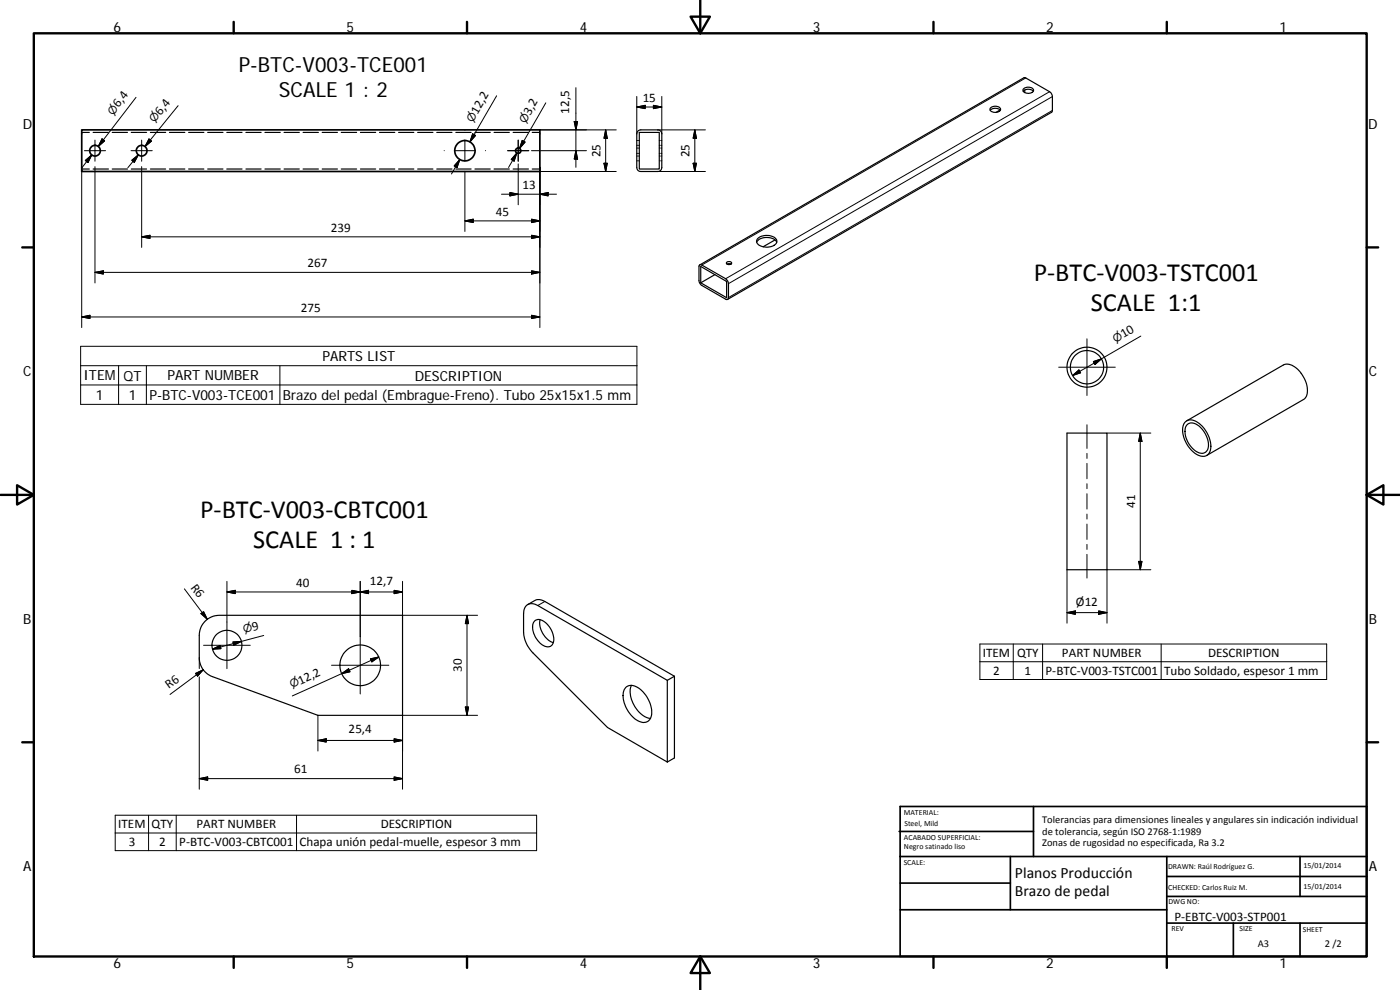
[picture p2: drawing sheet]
<svg xmlns="http://www.w3.org/2000/svg" width="420mm" height="297mm" viewBox="0 0 420 297" stroke-linecap="round" stroke-linejoin="round" font-family="sans-serif">
<g fill="none" stroke="#000" stroke-width=".36">
<path d="M24.5 39.7h2.3M27.9 39.7h4.6M33.7 39.7h4.6M39.4 39.7h4.6M45.1 39.7h4.6M50.9 39.7h4.6M56.6 39.7h4.6M62.3 39.7h4.6M68.1 39.7h4.5M73.8 39.7h4.6M79.5 39.7h4.6M85.2 39.7h4.6"/>
<path d="M91 39.7h4.6M96.7 39.7h4.6M102.4 39.7h4.6M108.2 39.7h4.5M113.9 39.7h4.6M119.6 39.7h4.6M125.3 39.7h4.6M131.1 39.7h4.5M136.8 39.7h4.6M142.5 39.7h4.6M148.3 39.7h4.6M154 39.7h4.6"/>
<path d="M159.7 39.7h2.3M191.5 39.2l.8-.2h5.1l.5 .1 .6 .5 .1 10.7-.1 .5-.6 .6h-5.9l-.8-.6-.1-10.6zM191.9 39.7h6v11h-6zM297.2 33.1a2.16 2.16 0 0 1 3 0M297.3 32.4a1.95 1.95 0 0 1 3 .4 1.87 1.87 0 0 1-3.2 .1zM300.1 33l-1.2 .7M307.1 27.4a2.16 2.16 0 0 1 3 0M307.2 26.6a1.92 1.92 0 0 1 3 .5 1.77 1.77 0 0 1-1.6 .9 1.77 1.77 0 0 1-1.6-1zM307.5 27v.8M24.5 50.7h2.3M27.9 50.7h4.6M33.7 50.7h4.6"/>
<path d="M39.4 50.7h4.6M45.1 50.7h4.6M50.9 50.7h4.6M56.6 50.7h4.6M62.3 50.7h4.6M68.1 50.7h4.5M73.8 50.7h4.6M79.5 50.7h4.6M85.2 50.7h4.6M91 50.7h4.6M96.7 50.7h4.6M102.4 50.7h4.6"/>
<path d="M108.2 50.7h4.5M113.9 50.7h4.6M119.6 50.7h4.6M125.3 50.7h4.6M131.1 50.7h4.5M136.8 50.7h4.6M142.5 50.7h4.6M148.3 50.7h4.6M154 50.7h4.6M159.7 50.7h2.3M209.9 79.5h.7l7.5 4.4 .5 1.2v4.2l-.2 .5h-.6l-7.5-4.5-.5-1.1v-4.2zM210 79.5l97.4-56.2 8 4.5 .4 1.2v4.1l-.2 .6-97.2 56.1"/>
<path d="M210.3 79.9l7.8 4.6v4.8l-7.8-4.4zM218 78.8a.92 .92 0 0 1 1.6 .2 .83 .83 0 0 1-.9 .4 .83 .83 0 0 1-.7-.6zM218.2 79.2h1.2M227.1 72.7a3.9 3.9 0 0 1 6 0M227.3 71.6a4 4 0 0 1 5.8 .5 2.28 2.28 0 0 1-2.7 2.1 2.88 2.88 0 0 1-3.4-1.8zM232.6 72l-3.6 2M214.6 82.4l-4.3 2.5M218 84.4l.1 .2M320.2 129.9h12v41h-12zM355.8 126.5a3.4 3.4 0 0 1 4.5 .9 8.2 8.2 0 0 1 2.8 8.2 2.53 2.53 0 0 1-4 .7 8.7 8.7 0 0 1-3.9-8.8zM356.2 126.3l28.9-16.8a4.7 4.7 0 0 1 5.4 2.5 6.7 6.7 0 0 1 1.2 7.5l-29.5 17.2M356.4 127.4a3.1 3.1 0 0 1 4.2 1.1 6.4 6.4 0 0 1 1.7 6.7 2.3 2.3 0 0 1-3.6 0 7 7 0 0 1-2.8-7.3z"/>
<path d="M61.6 186.4a6.1 6.1 0 0 1 4.2-1.8h55v30h-25.4l-31.7-11.6a5.9 5.9 0 0 1-3.9-5.6v-6.8a6 6 0 0 1 1.8-4.2zM158.4 181.4l2.1-1.2a2.96 2.96 0 0 1 3 .3l38.9 22.4M160.6 186.2a3.2 3.2 0 0 1 4 1.5 5.2 5.2 0 0 1 1.1 5.8 2.72 2.72 0 0 1-3.9-.9 5.8 5.8 0 0 1-1.6-5.9zM162.1 185.9a6.5 6.5 0 0 0 4 6.9M188 206.1a3.7 3.7 0 0 1 4.7 1.2 8.2 8.2 0 0 1 2.5 8.3 2.74 2.74 0 0 1-4.2 .4 8.9 8.9 0 0 1-3.8-8.7zM189.5 205.6a8.4 8.4 0 0 0 3.3 8.9l1.2 .8 1.2 .2M200.3 204.1l-38.9-22.4a2.61 2.61 0 0 0-3-.3 2.61 2.61 0 0 0-1.3 2.8v5.5a9.7 9.7 0 0 0 2.8 6.2l22.4 22.4 18 10.3M200.3 204.1v24.5M202.4 202.9l-2.1 1.2M202.4 202.9v24.5l-2.1 1.2"/>
<circle cx="326.2" cy="110.2" r="6"/>
<circle cx="326.2" cy="110.2" r="5"/>
<circle cx="68.1" cy="193.6" r="4.5"/>
<circle cx="108.1" cy="199.6" r="6.1"/>
</g>
<g fill="none" stroke="#000" stroke-width=".51">
<path d="M24.5 39h137.5v12.5h-137.5zM269.8 249.5h40.4M270.1 257h140.1M270.1 242h140.1v45h-140.1zM303.2 257v16M310.2 242v15M350.2 257v30M390.2 257v12M270.1 273h80.1M270.1 265h33.1M350.2 277h60M350.2 269h60"/>
<path d="M350.2 263h60M370.2 277v10M390.2 277v10"/>
<circle cx="28.5" cy="45.2" r="1.6"/>
<circle cx="42.5" cy="45.2" r="1.6"/>
<circle cx="139.5" cy="45.2" r="3"/>
<circle cx="155.5" cy="45.2" r=".81"/>
</g>
<g fill="none" stroke="#000" stroke-width=".3">
<path d="M40.8 29.2l-11.3 14.7 1.5-1.9M53.5 31.7l-10 12.3 1.6-2M139.5 39h.1M149 28.7l-8 13.9 1.3-2.2M162 39h22.9M163.8 30.9l-7.9 13.6 1.3-2.1M172.3 36.5h1l-.5 2.5zM172.8 26.3v23.9M181.8 39v12.5M181.8 39l.5 2.5h-1zM191.1 28.9v11.3M191.1 32.1l2.5-.5v1z"/>
<path d="M191.1 32.1h7.5M196.1 31.6l2.5 .5-2.5 .5zM197.4 39h14.3M198.6 28.9v11.3M208.5 39v12.5M208.5 39l.5 2.5h-1zM307.8 23.4l-97.2 56.1M315 27.5l-97.2 56.1M315.8 29l-97.2 56.1M315.8 33.1l-97.2 56.2M24.5 50.3v48M25.3 45.2h6.4"/>
<path d="M25.6 48.2l1.9-1.7-1.1 2.3zM27.5 46.5l-3 3.9M28.5 42v6.4M28.5 50v34.9M30.6 41.7l.8 .6-1.9 1.6zM39.3 45.2h6.4M39.5 48.1l2-1.6-1.2 2.2zM41.5 46.5l-3.1 3.8M42.5 42v6.4M42.5 50v24.2M44.7 41.7l.8 .6-2 1.7zM133.3 45.2h.1"/>
<path d="M136.3 45.2h6.4M138 47.9l-.8 2.4-.9-.5zM138 47.9l-2.5 4.3M139.5 42v6.4M139.5 51.4v18M141.8 40.2l.9 .5-1.7 1.9zM145.7 45.2h.1M150.5 58.3h16.5M152.3 45.2h6.4M153 57.8l2.5 .5-2.5 .5zM155.1 45.9l-2.5 4.3M155.1 45.9l-.8 2.4-.9-.5z"/>
<path d="M155.5 42v6.4M155.5 49.2v12.2M156.7 42.1l.9 .5-1.7 1.9zM159.5 45.2h16.5M162 51.5h22.9M162 58.3l2.5-.5v1zM162 50.3v48M172.8 45.2l.5 2.5h-1zM181.3 49h1l-.5 2.5zM191.1 44.4h.3M191.1 46h.3M191.1 43.6h.3"/>
<path d="M191.1 46.8h.3M191.1 42.2h.3M191.1 48.3h.3M191.6 44.4h.3M191.6 46h.3M191.6 43.6h.3M191.6 46.8h.3M191.6 42.2h.3M191.6 48.3h.3M197.4 51.5h14.3M197.9 44.4h.2M197.9 46h.2"/>
<path d="M197.9 43.6h.2M197.9 46.8h.2M197.9 42.2h.2M197.9 48.3h.2M198.4 44.4h.2M198.4 46h.2M198.4 43.6h.2M198.4 46.8h.2M198.4 42.2h.2M198.4 48.3h.2M208 49h1l-.5 2.5zM42.5 71.1h119.5"/>
<path d="M42.5 71.1l2.5-.5v1zM139.5 66.3l2.5-.5v1zM139.5 66.3h22.5M159.5 70.6l2.5 .5-2.5 .5zM159.5 65.8l2.5 .5-2.5 .5zM24.5 95.1h137.5M24.5 95.1l2.5-.5v1zM28.5 81.7h133.5M28.5 81.7l2.5-.4v.9zM159.5 94.6l2.5 .5-2.5 .5zM159.5 81.3l2.5 .4-2.5 .5zM24.2 103.9h166.9v17.4h-166.9z"/>
<path d="M24.2 109.7h166.9M24.2 115.5h166.9M35.6 109.7v11.6M43.9 109.7v11.6M84 109.7v11.6M317.7 110.2h17M321.9 112.7l1.9-1.7 .5 .9zM326.2 101.7v17M328.1 108.5l2.4-.8-1.9 1.7zM342.4 100.8l-20.5 11.9M326.2 127.4v7.1M326.2 136v1.5"/>
<path d="M326.2 139v4.6M332.2 129.9h13.2M342.2 129.9l.5 2.5h-1zM342.2 129.9v41M326.2 145.1v1.5M326.2 148.1v4.6M326.2 154.2v1.5M326.2 157.2v4.6M55.3 176.7l6.9 9.1M68.1 177.6l2.5-.5v1zM68.1 177.6h52.7M68.1 174.4v26.2"/>
<path d="M105.6 177.1l2.5 .5-2.5 .5zM108.1 177.6l2.5-.5v1zM108.1 174.4v33.8M118.3 177.1l2.5 .5-2.5 .5zM120.8 174.4v10.2h22.5M320.2 170.9v16.1M326.2 163.3v1.5M326.2 166.3v7.1M341.7 168.4h1l-.5 2.5zM345.4 170.9h-13.2v16.1M59.8 197.4v3.2M60.3 184.1l.8-.6 1.1 2.3z"/>
<path d="M61.1 193.6h14M63.8 194.8l2.2-1.1 .3 .9zM69.9 192.6l2.5-.2-2.2 1.2zM79.2 190.7l-15.4 4.1M99.5 199.6h17.2M111.2 197.7l2.5-.6-2.1 1.5zM113.7 197.1l-26 11.7M140.2 184.6v30M140.2 184.6l.4 2.5h-1zM163.5 180.5l-2.1 1.2M294.1 193.2h104.1v10.7h-104.1zM294.1 198.5h104.1"/>
<path d="M304.1 193.2v10.7M312.9 193.2v10.7M320.2 183.8l2.5-.5v1zM320.2 183.8h12M329.7 183.3l2.5 .5-2.5 .5zM348.5 193.2v10.7M58.7 202.1l2.3-1.1-1.7 1.9zM59.8 203.1v33.7M61 201l-10 7.4M95.4 214.6v10.7M102.5 202.1l2.1-1.4 .4 .9zM139.6 212.1h1l-.4 2.5z"/>
<path d="M143.3 214.6h-22.5v22.2M59.8 233.6l2.5-.5v1zM59.8 233.6h61M95.4 222.2l2.5-.5v1zM95.4 222.2h25.4M118.3 233.1l2.5 .5-2.5 .5zM118.3 221.7l2.5 .5-2.5 .5zM34.6 244.6h126.4v10.6h-126.4zM34.6 249.9h126.4M44.6 244.6v10.6M52.9 244.6v10.6M89 244.6v10.6"/>
</g>
<g fill="none" stroke="#000" stroke-width=".71">
<path d="M10.1 10h400.1v277h-400.1zM70.1 6.6v3.4M140.2 6.6v3.4M207.3 5h5.8l-2.9 5zM210.2 0v10M280.2 6.6v3.4M350.2 6.6v3.4M6.7 74.2h3.4M410.2 74.2h3.4M.2 148.5h9.9M5.1 145.6l5 2.9-5 2.9zM410.2 148.5l5-2.9v5.8z"/>
<path d="M410.2 148.5h9.9M6.7 222.7h3.4M410.2 222.7h3.4M70.1 287v3.4M140.2 287v3.4M210.2 287l2.9 5h-5.8zM210.2 287v10M280.2 287v3.4M350.2 287v3.4"/>
</g>
<g fill="#000" stroke="#000" stroke-width=".3">
<path d="M172.3 36.5h1l-.5 2.5zM191.1 32.1l2.5-.5v1zM196.1 31.6l2.5 .5-2.5 .5zM25.6 48.2l1.9-1.7-1.1 2.3zM30.6 41.7l.8 .6-1.9 1.6zM39.5 48.1l2-1.6-1.2 2.2zM44.7 41.7l.8 .6-2 1.7zM138 47.9l-.8 2.4-.9-.5zM141.8 40.2l.9 .5-1.7 1.9zM153 57.8l2.5 .5-2.5 .5zM155.1 45.9l-.8 2.4-.9-.5zM156.7 42.1l.9 .5-1.7 1.9z"/>
<path d="M162 58.3l2.5-.5v1zM172.8 45.2l.5 2.5h-1zM181.3 49h1l-.5 2.5zM181.8 39l.5 2.5h-1zM208 49h1l-.5 2.5zM208.5 39l.5 2.5h-1zM42.5 71.1l2.5-.5v1zM139.5 66.3l2.5-.5v1zM159.5 70.6l2.5 .5-2.5 .5zM159.5 65.8l2.5 .5-2.5 .5zM24.5 95.1l2.5-.5v1zM28.5 81.7l2.5-.4v.9z"/>
<path d="M159.5 94.6l2.5 .5-2.5 .5zM159.5 81.3l2.5 .4-2.5 .5zM321.9 112.7l1.9-1.7 .5 .9zM328.1 108.5l2.4-.8-1.9 1.7zM342.2 129.9l.5 2.5h-1zM68.1 177.6l2.5-.5v1zM105.6 177.1l2.5 .5-2.5 .5zM108.1 177.6l2.5-.5v1zM118.3 177.1l2.5 .5-2.5 .5zM341.7 168.4h1l-.5 2.5zM60.3 184.1l.8-.6 1.1 2.3zM63.8 194.8l2.2-1.1 .3 .9z"/>
<path d="M69.9 192.6l2.5-.2-2.2 1.2zM111.2 197.7l2.5-.6-2.1 1.5zM140.2 184.6l.4 2.5h-1zM320.2 183.8l2.5-.5v1zM329.7 183.3l2.5 .5-2.5 .5zM58.7 202.1l2.3-1.1-1.7 1.9zM102.5 202.1l2.1-1.4 .4 .9zM139.6 212.1h1l-.4 2.5zM59.8 233.6l2.5-.5v1zM95.4 222.2l2.5-.5v1zM118.3 233.1l2.5 .5-2.5 .5zM118.3 221.7l2.5 .5-2.5 .5z"/>
</g>
<g font-size="7.9">
<text x="310.2" y="84.4">P‐BTC‐V003‐TSTC001</text>
<text x="327.4" y="93.4">SCALE 1:1</text>
<text x="60.1" y="155.4">P‐BTC‐V003‐CBTC001</text>
<text x="76" y="164.4">SCALE 1 : 1</text>
</g>
<g font-size="6.3">
<text x="71.6" y="21.7">P-BTC-V003-TCE001</text>
<text x="83.7" y="29.2">SCALE 1 : 2</text>
</g>
<g font-size="4.7">
<text x="304.6" y="263.5">Planos Producción</text>
<text x="304.6" y="268.9">Brazo de pedal</text>
</g>
<g font-size="4.2">
<text x="34" y="9.6">6</text>
<text x="104" y="9.6">5</text>
<text x="174" y="9.6">4</text>
<text x="244" y="9.6">3</text>
<text x="314" y="9.6">2</text>
<text x="384" y="9.6">1</text>
<text x="6.8" y="38.7">D</text>
<text x="410.6" y="38.7">D</text>
<text x="7" y="112.9">C</text>
<text x="96.7" y="108.4">PARTS LIST</text>
<text x="410.8" y="112.9">C</text>
<text x="25.1" y="114.2">ITEM</text>
<text x="28.8" y="120">1</text>
<text x="37.1" y="114.2">QT</text>
<text x="38.6" y="120">1</text>
<text x="44.8" y="120">P-BTC-V003-TCE001</text>
<text x="50.3" y="114.2">PART NUMBER</text>
<text x="124.4" y="114.2">DESCRIPTION</text>
<text x="84.9" y="120">Brazo del pedal (Embrague-Freno). Tubo 25x15x1.5 mm</text>
<text x="7" y="187.1">B</text>
<text x="410.8" y="187.1">B</text>
<text x="7" y="261.3">A</text>
<text x="410.8" y="261.3">A</text>
<text x="34" y="290.4">6</text>
<text x="104" y="290.4">5</text>
<text x="174" y="290.4">4</text>
<text x="244" y="290.4">3</text>
<text x="314" y="290.4">2</text>
<text x="384" y="290.4">1</text>
</g>
<g font-size="3.9">
<text x="35.6" y="32.5" transform="rotate(-52 35.6 32.5)">6,4</text>
<text x="48.2" y="34.8" transform="rotate(-51 48.2 34.8)">6,4</text>
<text x="143.3" y="34.4" transform="rotate(-60 143.3 34.4)">12,2</text>
<text x="159.1" y="34.8" transform="rotate(-60 159.1 34.8)">3,2</text>
<text x="170.8" y="34.1" transform="rotate(-90 170.8 34.1)">12,5</text>
<text x="192.9" y="30.6">15</text>
<text x="180.2" y="47.2" transform="rotate(-90 180.2 47.2)">25</text>
<text x="207" y="47.2" transform="rotate(-90 207 47.2)">25</text>
<text x="156.8" y="56.7">13</text>
<text x="148.8" y="64.7">45</text>
<text x="99.3" y="69.5">239</text>
<text x="92.3" y="80.2">267</text>
<text x="90.3" y="93.5">275</text>
<text x="337.2" y="101.4" transform="rotate(-30 337.2 101.4)">10</text>
<text x="340.7" y="152.4" transform="rotate(-90 340.7 152.4)">41</text>
<text x="57.1" y="176.3" transform="rotate(53 57.1 176.3)">R6</text>
<text x="88.9" y="176">40</text>
<text x="111" y="175.5">12,7</text>
<text x="322.9" y="181.8">Ø12</text>
<text x="76" y="189.3" transform="rotate(-15 76 189.3)">9</text>
<text x="295" y="197.1">ITEM</text>
<text x="305.2" y="197.1">QTY</text>
<text x="318.7" y="197.1">PART NUMBER</text>
<text x="362.6" y="197.1">DESCRIPTION</text>
<text x="138.6" y="201.6" transform="rotate(-90 138.6 201.6)">30</text>
<text x="298.1" y="202.5">2</text>
<text x="307.5" y="202.5">1</text>
<text x="313.8" y="202.5">P‐BTC‐V003‐TSTC001</text>
<text x="349.4" y="202.5">Tubo Soldado, espesor 1 mm</text>
<text x="50.7" y="206.7" transform="rotate(-36 50.7 206.7)">R6</text>
<text x="90.1" y="205.4" transform="rotate(-24 90.1 205.4)">12,2</text>
<text x="104.6" y="220">25,4</text>
<text x="88.3" y="232.1">61</text>
<text x="35.5" y="248.5">ITEM</text>
<text x="45.5" y="248.5">QTY</text>
<text x="59" y="248.5">PART NUMBER</text>
<text x="114.3" y="248.5">DESCRIPTION</text>
<text x="38.6" y="253.8">3</text>
<text x="47.8" y="253.8">2</text>
<text x="53.8" y="253.8">P‐BTC‐V003‐CBTC001</text>
<text x="89.9" y="253.9">Chapa unión pedal‐muelle, espesor 3 mm</text>
<text x="352.5" y="276.2">P‐EBTC‐V003‐STP001</text>
</g>
<g font-size="3.3">
<text x="33.9" y="34.7" transform="rotate(-52 33.9 34.7)">⌀</text>
<text x="46.4" y="37" transform="rotate(-51 46.4 37)">⌀</text>
<text x="141.9" y="36.8" transform="rotate(-60 141.9 36.8)">⌀</text>
<text x="157.7" y="37.2" transform="rotate(-60 157.7 37.2)">⌀</text>
<text x="334.7" y="102.8" transform="rotate(-30 334.7 102.8)">⌀</text>
<text x="73.3" y="190" transform="rotate(-15 73.3 190)">⌀</text>
<text x="87.5" y="206.5" transform="rotate(-24 87.5 206.5)">⌀</text>
</g>
<g font-size="3.1">
<text x="312.8" y="246.8">Tolerancias para dimensiones lineales y angulares sin indicación individual</text>
<text x="312.8" y="250.4">de tolerancia, según ISO 2768‐1:1989</text>
<text x="312.8" y="254">Zonas de rugosidad no especificada, Ra 3.2</text>
<text x="377.5" y="284.1">A3</text>
<text x="397.6" y="284.2">2 /2</text>
</g>
<g font-size="2.4">
<text x="271.2" y="244.4">MATERIAL:</text>
<text x="271.3" y="251.9">ACABADO SUPERFICIAL:</text>
<text x="271.4" y="247.9">Steel, Mild</text>
<text x="271.3" y="254.6">Negro satinado liso</text>
<text x="271.2" y="259.7">SCALE:</text>
<text x="350.6" y="260.8">DRAWN: Raúl Rodríguez G.</text>
<text x="391.2" y="260.6">15/01/2014</text>
<text x="350.6" y="267">CHECKED: Carlos Ruiz M.</text>
<text x="391.2" y="266.6">15/01/2014</text>
<text x="350.7" y="271.4">DWG NO:</text>
<text x="351.6" y="279.3">REV</text>
<text x="372" y="279.4">SIZE</text>
<text x="391" y="279.6">SHEET</text>
</g>
</svg>
